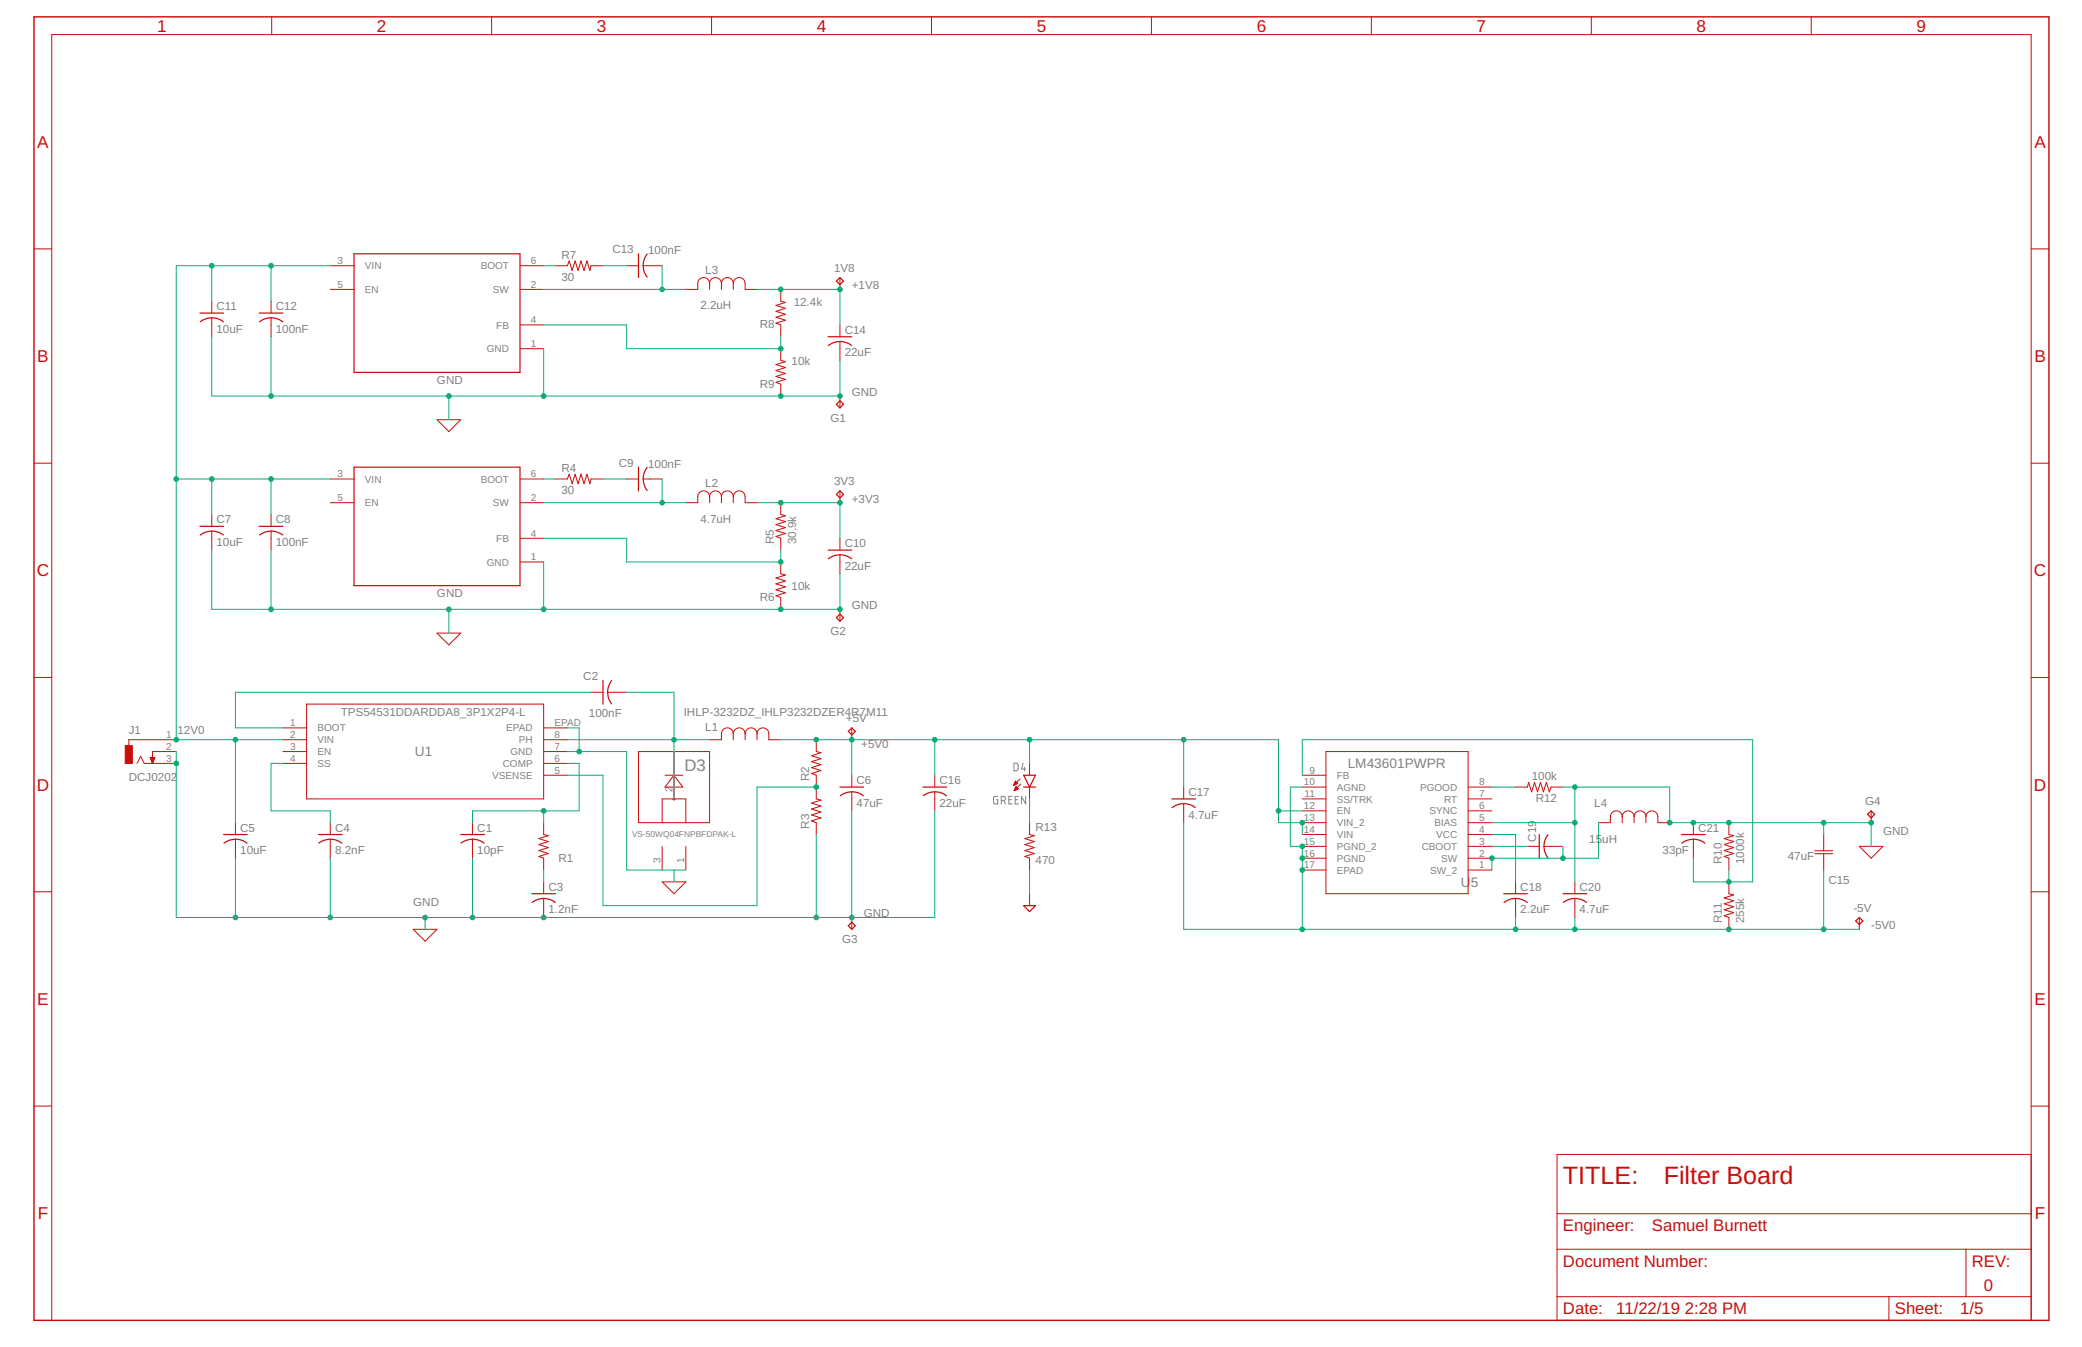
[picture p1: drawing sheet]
<svg xmlns="http://www.w3.org/2000/svg" width="432mm" height="279mm" viewBox="0 0 432 279" stroke-linecap="round" stroke-linejoin="round" font-family="sans-serif">
<path d="M210.3 158.3h.6l.2 .3v1l-.2 .2-.6 .1zM212.2 158.3l-.3 1.2h.8M212.5 159.2v.7M206.9 165.2h-.6l-.2 .2v1l.2 .3 .6 .1v-.9h-.2M207.7 166.1h.4a.43 .43 0 0 0 .5-.5 .43 .43 0 0 0-.5-.4h-.4v1.6M208.2 166.1l.4 .7M209.2 165.9h.6M209.9 165.2h-.7v1.6h.7M210.5 165.9h.6M211.2 165.2h-.7v1.6h.7M212.7 165.2v1.6l-.8-1.6v1.6" fill="none" stroke="#808080" stroke-width=".21"/>
<g fill="none" stroke="#c90d0c" stroke-width=".25">
<path d="M73.4 52.6h34.4v24.6h-34.4zM132.4 52.6v5M134.2 52.7a3.9 3.9 0 0 0 0 4.8M173.5 58.3l.7-.7 .7 .7-.7 .7zM41.5 64.9h4.9M43.9 65.9l1.5 .3 .9 .5M43.9 65.9l-1 .2-1.4 .6M53.8 64.9h4.9M56.2 65.9l1 .1 1.4 .7M56.2 65.9l-1 .2-1.4 .6M171.7 69.8h5M171.8 71.6a3.9 3.9 0 0 1 4.8 0"/>
<path d="M73.4 96.9h34.4v24.6h-34.4zM132.4 96.9v4.9M134.2 96.9a3.9 3.9 0 0 0 0 4.8M173.5 83.9l.7-.8 .7 .8-.7 .7zM41.5 109.2h4.9M43.9 110.2l1.5 .3 .9 .5M43.9 110.2l-1 .1-1.4 .7M53.8 109.2h4.9M56.2 110.2l1 .1 1.4 .7M56.2 110.2l-1 .1-1.4 .7M171.7 114.1h5M173.5 102.6l.7-.8 .7 .8-.7 .7z"/>
<path d="M174.2 115.1l1 .1 1.4 .7M174.2 115.1l-1 .1-1.4 .7M173.5 128.1l.7-.7 .7 .7-.7 .7zM125.1 141.1v4.9M126 143.6l.2 1 .6 1.4M126.8 141.2l-.6 1.4-.2 1M175.9 151.7l.8-.7 .7 .7-.7 .7zM46.4 173.1h4.9M46.5 174.9a3.8 3.8 0 0 1 4.7 0M66 173.1h5M66.1 174.9a3.8 3.8 0 0 1 4.8 0M95.5 173.1h5"/>
<path d="M95.6 174.9a3.9 3.9 0 0 1 4.8 0M174.2 163.3h4.9M176.7 164.2l1 .2 1.4 .7M176.7 164.3l-1.1 .1-1.3 .7M191.4 163.3h4.9M193.9 164.2l1 .2 1.4 .7M193.9 164.3l-1.1 .1-1.3 .7M212.3 163.3h2.5M212.3 160.8h2.5l-1.3 2.5zM243 165.7h4.9M243.1 167.5a3.9 3.9 0 0 1 4.8 0M319.2 173.1v4.9"/>
<path d="M321 173.1a3.9 3.9 0 0 0 0 4.8M348.7 173.1h5M348.8 174.9a3.9 3.9 0 0 1 4.8 0M387.3 168.9l.8-.7 .7 .7-.7 .8zM110.3 185.4h4.9M112.8 186.4l1 .1 1.4 .7M112.8 186.4l-1.1 .1-1.3 .7M176.7 191.3l.7 .7-.7 .8-.8-.8zM212.3 187.9h2.5l-1.3 1.2zM311.9 185.4h4.9M314.3 186.4l1.5 .3 .9 .5M314.3 186.4l-1 .1-1.4 .7"/>
<path d="M324.1 185.4h5M326.6 186.4l1 .1 1.4 .7M326.6 186.4l-1 .1-1.4 .7M384.9 191l.7-.7 .8 .7-.8 .8z"/>
</g>
<g fill="none" stroke="#c90d0c" stroke-width=".21">
<path d="M56.3 3.5v3.7M102 3.5v3.7M147.6 3.5v3.7M193.2 3.5v3.7M238.8 3.5v3.7M284.4 3.5v3.7M330 3.5v3.7M375.6 3.5v3.7M7 51.6h3.7M68.5 55.1h4.9M107.8 55.1h5M115.2 55.1h2.5l.3-1 .7 2 .6-2 .6 2 .6-2 .6 2 .6-2 .6 2 .3-1h2.5"/>
<path d="M130 55.1h2.4M133.4 55.1h3.9M147.2 58.8a1.23 1.23 0 0 1 1.2-1.2 1.23 1.23 0 0 1 1.2 1.2M147.2 58.8a1.23 1.23 0 0 0-1.3-1.2 1.23 1.23 0 0 0-1.2 1.2v1.2h-2.5M147.2 58.8v1.2M149.6 58.8a1.23 1.23 0 0 1 1.3-1.2 1.23 1.23 0 0 1 1.2 1.2M149.6 58.8v1.2M152.1 58.8a1.23 1.23 0 0 1 1.2-1.2 1.23 1.23 0 0 1 1.2 1.2v1.2h2.5M152.1 58.8v1.2M174.2 57.6v2.4M421.3 51.6h3.6M43.9 62.5v2.4"/>
<path d="M43.9 65.9v3.9M56.2 62.5v2.4M56.2 65.9v3.9M68.5 60h4.9M107.8 60h5M107.8 72.3h5M107.8 67.4h5M161.9 60v2.5l1 .2-2 .7 2 .6-2 .6 2 .6-2 .6 2 .6-2 .6 1 .4v2.4M161.9 72.3v2.5l1 .2-2 .6 2 .6-2 .7 2 .6-2 .6 2 .6-2 .6 1 .4v2.4M174.2 67.4v2.4M174.2 70.8v4M7 96.1h3.7"/>
<path d="M68.5 99.4h4.9M90.6 87.1h4.9l-2.4 2.4zM107.8 99.4h5M115.2 99.4h2.5l.3-1 .7 1.9 .6-1.9 .6 1.9 .6-1.9 .6 1.9 .6-1.9 .6 1.9 .3-.9h2.5M130 99.4h2.4M133.4 99.4h3.9M174.2 82.1v2.5M421.3 96.1h3.6M43.9 106.7v2.5M43.9 110.2v3.9M56.2 106.7v2.5M56.2 110.2v3.9"/>
<path d="M68.5 104.3h4.9M107.8 104.3h5M107.8 116.6h5M107.8 111.7h5M147.2 103a1.23 1.23 0 0 1 1.2-1.2 1.23 1.23 0 0 1 1.2 1.2M147.2 103a1.23 1.23 0 0 0-1.3-1.2 1.23 1.23 0 0 0-1.2 1.2v1.3h-2.5M147.2 103v1.3M149.6 103a1.23 1.23 0 0 1 1.3-1.2 1.23 1.23 0 0 1 1.2 1.2M149.6 103v1.3M152.1 103a1.23 1.23 0 0 1 1.2-1.2 1.23 1.23 0 0 1 1.2 1.2v1.3h2.5M152.1 103v1.3M161.9 104.3v2.4l1 .3-2 .6 2 .6-2 .6 2 .6-2 .6 2 .7-2 .6 1 .4v2.4"/>
<path d="M161.9 116.6v2.4l1 .3-2 .6 2 .6-2 .6 2 .6-2 .6 2 .7-2 .6 1 .3v2.5M174.2 101.8v2.5M174.2 111.7v2.4M174.2 115.1v3.9M90.6 131.3h4.9l-2.4 2.5zM174.2 126.4v2.4M7 140.5h3.7M28.4 158.3l.8-1.4 .7 1.4h6.7M31.1 157.1h1l-.5 1.2zM31.2 157.2h.9M31.2 157.3h.8M31.3 157.4h.7"/>
<path d="M31.3 157.6h.6M31.4 157.7h.5M31.4 157.8h.5M31.5 157.9h.3M31.5 158h.2M31.5 158.1h.2M31.6 158.3h.1M36.6 153.4h-9.9v1.3M36.6 155.9h-5v2.4M58.7 153.4h4.9M58.7 155.9h4.9M58.7 158.3h4.9"/>
<path d="M58.7 151h4.9M63.6 146h49.2v19.7h-49.2zM112.8 153.4h4.9M112.8 155.9h4.9M112.8 158.3h4.9M112.8 151h4.9M122.6 143.6h2.5M126 143.6h4M132.4 155.9h14.8v14.7h-14.8zM139.8 155.9v9.8M152.1 152.2a1.23 1.23 0 0 1 1.2-1.2 1.23 1.23 0 0 1 1.2 1.2M152.1 152.2a1.23 1.23 0 0 0-1.2-1.2 1.23 1.23 0 0 0-1.3 1.2v1.2h-2.4"/>
<path d="M152.1 152.2v1.2M154.5 152.2a1.23 1.23 0 0 1 1.3-1.2 1.23 1.23 0 0 1 1.2 1.2M154.5 152.2v1.2M157 152.2a1.23 1.23 0 0 1 1.2-1.2 1.23 1.23 0 0 1 1.2 1.2v1.2h2.5M157 152.2v1.2M169.3 153.4v2.5l1 .2-2 .7 2 .6-2 .6 2 .6-2 .6 2 .6-2 .6 1 .4v4.9l1 .3-2 .6 2 .6-2 .6 2 .6-2 .6 2 .7-2 .6 1 .3v2.5M176.7 151v2.4M213.5 158.3v2.5M275 155.9h29.5v29.5h-29.5zM421.3 140.5h3.6M48.8 170.6v2.5M48.8 174.1v3.9"/>
<path d="M68.5 170.6v2.5M68.5 174.1v3.9M98 170.6v2.5M98 174.1v3.9M112.8 170.6v2.5l.9 .2-1.9 .6 1.9 .7-1.9 .6 1.9 .6-1.9 .6 1.9 .6-1.9 .7 1 .3v2.5M112.8 160.8h4.9M137.3 170.6v-4.9h4.9v4.9M137.3 175.6v4.9M137.9 160.8h3.7M139.8 160.8l1.8 2.5h-3.7zM142.2 175.6v4.9M176.7 160.8v2.5"/>
<path d="M176.7 164.3v3.9M193.9 160.8v2.5M193.9 164.3v3.9M210.2 162.9h.1M210.3 162.8h.2M210.3 162.6h.5M210.4 162.5h.7M210.4 163.9h.1M210.4 162.4h.6M210.4 163.8h.4M210.5 162.3h.4M210.5 163.7h.6"/>
<path d="M210.5 162.2h.2M210.5 163.6h.7M210.6 162.1h.1M210.6 163.5h.4M210.6 162l.5 .5-.9 .4zM210.6 163.3h.3M210.7 163.2h.1M210.7 163.1l.5 .5-.9 .4zM211.6 161.5l-1.4 1.4M211.7 162.6l-1.4 1.4M213.5 163.3v2.4M213.5 170.6v2.5l1 .2-1.9 .6 1.9 .7-1.9 .6 1.9 .6-1.9 .6 1.9 .6-1.9 .7 .9 .3v2.5"/>
<path d="M245.5 163.3v2.4M245.5 166.7v3.9M270.1 160.8h4.9M270.1 165.7h4.9M270.1 163.3h4.9M270.1 170.6h4.9M270.1 178h4.9M270.1 175.6h4.9M270.1 173.1h4.9M270.1 168.2h4.9M304.5 165.7h4.9M304.5 163.3h4.9"/>
<path d="M304.5 170.6h4.9M304.5 178h4.9M304.5 175.6h4.9M304.5 173.1h4.9M304.5 168.2h4.9M314.3 163.3h2.5l.2-1 .6 2 .7-2 .6 2 .6-2 .6 2 .6-2 .6 2 .4-1h2.4M316.8 175.6h2.4M320.2 175.6h3.9M336.4 169.4a1.23 1.23 0 0 1 1.3-1.2 1.23 1.23 0 0 1 1.2 1.2M336.4 169.4a1.23 1.23 0 0 0-1.2-1.2 1.23 1.23 0 0 0-1.2 1.2v1.2h-2.5M336.4 169.4v1.2M338.9 169.4a1.23 1.23 0 0 1 1.2-1.2 1.23 1.23 0 0 1 1.3 1.2"/>
<path d="M338.9 169.4v1.2M341.4 169.4a1.24 1.24 0 0 1 1.2-1.2 1.24 1.24 0 0 1 1.2 1.2v1.2h2.5M341.4 169.4v1.2M351.2 170.6v2.5M351.2 174.1v3.9M358.6 170.6v2.5l1 .2-2 .6 2 .7-2 .6 2 .6-2 .6 2 .6-2 .7 1 .3v2.5M376.4 176.5h3.7M376.4 177.1h3.7M378.2 173.1v3.4M378.2 177.1v3.4M385.6 175.6h4.9l-2.4 2.4zM388.1 168.2v2.4"/>
<path d="M7 185h3.7M85.7 192.8h4.9l-2.4 2.4zM112.8 182.9v2.5M112.8 186.4v3.9M137.3 182.9h4.9l-2.4 2.5zM176.7 190.3v2.5M213.5 185.4v2.5M270.1 180.5h4.9M304.5 180.5h4.9M314.3 182.9v2.5M314.3 186.4v3.9M326.6 182.9v2.5"/>
<path d="M326.6 186.4v3.9M358.6 182.9v2.5l1 .2-2 .6 2 .7-2 .6 2 .6-2 .6 2 .6-2 .6 1 .4v2.5M385.6 190.3v2.5M421.3 185h3.6M7 229.4h3.7M421.3 239.5h-98.4v34.4h98.4v-266.7h-410.6v266.7M421.3 229.4h3.6M322.9 259.1h98.4M322.9 251.8h98.4M407.7 259.1v9.9M322.9 269h98.4M391.8 269v4.9"/>
<circle cx="139.8" cy="165.7" r=".19"/>
<circle cx="139.8" cy="165.7" r=".15"/>
</g>
<path d="M26 154.7h1.5v3.6h-1.5z" fill="#c90d0c" stroke="#c90d0c" stroke-width=".21"/>
<path d="M7 3.5h417.9v270.4h-417.9z" fill="none" stroke="#c90d0c" stroke-width=".3"/>
<g fill="none" stroke="#0dab76" stroke-width=".21">
<path d="M43.9 55.1v7.4M56.2 55.1v7.4M68.5 55.1h-31.9v98.3h22.1M112.8 55.1h2.4M125.1 55.1h4.9M137.3 55.1v4.9M43.9 69.8v12.3h130.3v-7.3M56.2 69.8v12.3M112.8 72.3v9.8M112.8 67.4h17.2v4.9h31.9v-2.5M112.8 60h29.4M157 60h17.2v7.4"/>
<path d="M36.6 99.4h31.9M43.9 99.4v7.3M56.2 99.4v7.3M93.1 82.1v5M112.8 99.4h2.4M125.1 99.4h4.9M137.3 99.4v4.9M43.9 114.1v12.3h130.3v-7.4M56.2 114.1v12.3M112.8 116.6v9.8M112.8 111.7h17.2v4.9h31.9v-2.5M112.8 104.3h29.4"/>
<path d="M157 104.3h17.2v7.4M93.1 126.4v4.9M36.6 155.9v34.4h157.3v-22.1M48.8 153.4v17.2M58.7 158.3h-2.5v9.9h12.3v2.4M117.7 151h2.4v4.9M117.7 153.4h29.5M117.7 155.9h12.3v24.6h12.2M117.7 158.3h2.4v9.9h-22.1v2.4M122.6 143.6h-73.8v7.4h9.9M130 143.6h9.8v22.1M161.9 153.4h103.3v17.2h4.9v2.5"/>
<path d="M176.7 153.4v7.4M193.9 153.4v7.4M213.5 153.4v4.9M245.5 153.4v9.9M48.8 178v12.3M68.5 178v12.3M98 178v12.3M112.8 168.2v2.4M117.7 160.8h7.4v27.1h31.9v-24.6h12.3M169.3 173.1v17.2M176.7 168.2v22.1M213.5 165.7v4.9"/>
<path d="M245.5 170.6v22.2h140.1M265.2 168.2h4.9M270.1 163.3h-2.5v12.3h2.5v17.2M270.1 160.8v-7.4h93.4v29.5h-12.3v-4.9M309.4 163.3h4.9M309.4 170.6h17.2M309.4 173.1h4.9v9.8M309.4 175.6h7.4M324.1 163.3h22.2v7.3h41.8v5M324.1 175.6v2.4M326.6 163.3v19.6M331.5 170.6v7.4h-22.1v2.5"/>
<path d="M378.2 170.6v2.5M88.2 190.3v2.5M112.8 180.5v2.4M139.8 180.5v2.4M213.5 180.5v4.9M314.3 190.3v2.5M326.6 190.3v2.5M358.6 180.5v2.4M378.2 180.5v12.3"/>
</g>
<g fill="#0dab76" stroke="#0dab76" stroke-width=".21">
<circle cx="169.3" cy="163.3" r=".49"/>
<circle cx="139.8" cy="153.4" r=".49"/>
<circle cx="120.1" cy="155.9" r=".49"/>
<circle cx="88.2" cy="190.3" r=".49"/>
<circle cx="98" cy="190.3" r=".49"/>
<circle cx="68.5" cy="190.3" r=".49"/>
<circle cx="36.6" cy="158.3" r=".49"/>
<circle cx="48.8" cy="190.3" r=".49"/>
<circle cx="112.8" cy="190.3" r=".49"/>
<circle cx="169.3" cy="190.3" r=".49"/>
<circle cx="176.7" cy="190.3" r=".49"/>
<circle cx="112.8" cy="126.4" r=".49"/>
<circle cx="161.9" cy="126.4" r=".49"/>
<circle cx="93.1" cy="126.4" r=".49"/>
<circle cx="56.2" cy="126.4" r=".49"/>
<circle cx="174.2" cy="126.4" r=".49"/>
<circle cx="112.8" cy="82.1" r=".49"/>
<circle cx="161.9" cy="82.1" r=".49"/>
<circle cx="93.1" cy="82.1" r=".49"/>
<circle cx="56.2" cy="82.1" r=".49"/>
<circle cx="174.2" cy="82.1" r=".49"/>
<circle cx="326.6" cy="170.6" r=".49"/>
<circle cx="326.6" cy="163.3" r=".49"/>
<circle cx="346.3" cy="170.6" r=".49"/>
<circle cx="351.2" cy="170.6" r=".49"/>
<circle cx="358.6" cy="170.6" r=".49"/>
<circle cx="378.2" cy="170.6" r=".49"/>
<circle cx="388.1" cy="170.6" r=".49"/>
<circle cx="112.8" cy="168.2" r=".49"/>
<circle cx="169.3" cy="153.4" r=".49"/>
<circle cx="176.7" cy="153.4" r=".49"/>
<circle cx="193.9" cy="153.4" r=".49"/>
<circle cx="270.1" cy="170.6" r=".49"/>
<circle cx="245.5" cy="153.4" r=".49"/>
<circle cx="265.2" cy="168.2" r=".49"/>
<circle cx="213.5" cy="153.4" r=".49"/>
<circle cx="137.3" cy="104.3" r=".49"/>
<circle cx="161.9" cy="104.3" r=".49"/>
<circle cx="174.2" cy="104.3" r=".49"/>
<circle cx="161.9" cy="116.6" r=".49"/>
<circle cx="137.3" cy="60" r=".49"/>
<circle cx="161.9" cy="72.3" r=".49"/>
<circle cx="43.9" cy="55.1" r=".49"/>
<circle cx="56.2" cy="55.1" r=".49"/>
<circle cx="48.8" cy="153.4" r=".49"/>
<circle cx="36.6" cy="153.4" r=".49"/>
<circle cx="43.9" cy="99.4" r=".49"/>
<circle cx="56.2" cy="99.4" r=".49"/>
<circle cx="36.6" cy="99.4" r=".49"/>
<circle cx="161.9" cy="60" r=".49"/>
<circle cx="174.2" cy="60" r=".49"/>
<circle cx="309.4" cy="178" r=".49"/>
<circle cx="324.1" cy="178" r=".49"/>
<circle cx="378.2" cy="192.8" r=".49"/>
<circle cx="358.6" cy="192.8" r=".49"/>
<circle cx="326.6" cy="192.8" r=".49"/>
<circle cx="314.3" cy="192.8" r=".49"/>
<circle cx="270.1" cy="178" r=".49"/>
<circle cx="270.1" cy="175.6" r=".49"/>
<circle cx="270.1" cy="180.5" r=".49"/>
<circle cx="270.1" cy="192.8" r=".49"/>
<circle cx="358.6" cy="182.9" r=".49"/>
</g>
<g font-size="5.2" fill="#c90d0c">
<text x="324.2" y="245.6">TITLE:</text>
<text x="345.1" y="245.6">Filter Board</text>
</g>
<g font-size="3.6" fill="#c90d0c">
<text x="32.6" y="6.6">1</text>
<text x="78.2" y="6.6">2</text>
<text x="123.8" y="6.6">3</text>
<text x="169.4" y="6.6">4</text>
<text x="215" y="6.6">5</text>
<text x="260.6" y="6.6">6</text>
<text x="306.2" y="6.6">7</text>
<text x="351.9" y="6.6">8</text>
<text x="397.5" y="6.6">9</text>
<text x="7.7" y="30.7">A</text>
<text x="421.9" y="30.7">A</text>
<text x="7.7" y="75.1">B</text>
<text x="421.9" y="75.1">B</text>
<text x="7.6" y="119.6">C</text>
<text x="421.8" y="119.6">C</text>
<text x="7.6" y="164">D</text>
<text x="421.8" y="164">D</text>
<text x="7.7" y="208.5">E</text>
<text x="421.9" y="208.5">E</text>
<text x="7.8" y="252.9">F</text>
<text x="422" y="252.9">F</text>
</g>
<text font-size="3.5" fill="#808080" x="142" y="160">D3</text>
<g font-size="3.5" fill="#c90d0c">
<text x="324.2" y="255.4">Engineer:</text>
<text x="342.6" y="255.4">Samuel Burnett</text>
<text x="324.2" y="262.8">Document Number:</text>
<text x="409" y="262.8">REV:</text>
<text x="411.4" y="267.7">0</text>
<text x="324.2" y="272.6">Date:</text>
<text x="335.2" y="272.6">11/22/19</text>
<text x="349.4" y="272.6">2:28 PM</text>
<text x="393" y="272.6">Sheet:</text>
<text x="406.5" y="272.6">1/5</text>
</g>
<g font-size="2.8" fill="#808080">
<text x="86.1" y="156.9">U1</text>
<text x="279.5" y="159.4">LM43601PWPR</text>
<text x="303" y="183.9">U</text>
<text x="305" y="183.9">5</text>
</g>
<g font-size="2.4" fill="#808080">
<text x="116.4" y="53.7">R7</text>
<text x="127" y="52.5">C13</text>
<text x="134.4" y="52.8">100nF</text>
<text x="116.4" y="58.3">30</text>
<text x="146.3" y="56.8">L3</text>
<text x="173" y="56.3">1V8</text>
<text x="44.9" y="64.3">C11</text>
<text x="57.2" y="64.3">C12</text>
<text x="145.2" y="64.2">2.2uH</text>
<text x="164.6" y="63.5">12.4k</text>
<text x="176.7" y="60">+1V8</text>
<text x="44.9" y="69">10uF</text>
<text x="57.2" y="69">100nF</text>
<text x="157.6" y="68.1">R8</text>
<text x="175.2" y="69.2">C14</text>
<text x="164.2" y="75.8">10k</text>
<text x="175.2" y="73.9">22uF</text>
<text x="90.6" y="79.7">GND</text>
<text x="157.6" y="80.4">R9</text>
<text x="176.7" y="82.1">GND</text>
<text x="172.2" y="87.6">G1</text>
<text x="116.4" y="97.9">R4</text>
<text x="128.3" y="96.8">C9</text>
<text x="134.4" y="97">100nF</text>
<text x="146.3" y="101">L2</text>
<text x="173" y="100.6">3V3</text>
<text x="116.4" y="102.6">30</text>
<text x="176.7" y="104.3">+3V3</text>
<text x="44.9" y="113.2">10uF</text>
<text x="44.9" y="108.6">C7</text>
<text x="57.2" y="113.2">100nF</text>
<text x="57.2" y="108.6">C8</text>
<text x="145.2" y="108.4">4.7uH</text>
<text x="160.5" y="112.9" transform="rotate(-90 160.5 112.9)">R5</text>
<text x="165.1" y="112.9" transform="rotate(-90 165.1 112.9)">30.9k</text>
<text x="175.2" y="113.5">C10</text>
<text x="175.2" y="118.2">22uF</text>
<text x="90.6" y="123.9">GND</text>
<text x="157.6" y="124.6">R6</text>
<text x="164.2" y="122.5">10k</text>
<text x="172.2" y="131.8">G2</text>
<text x="176.7" y="126.4">GND</text>
<text x="121" y="141">C2</text>
<text x="70.7" y="148.5">TPS54531DDARDDA8_3P1X2P4-L</text>
<text x="122.1" y="148.6">100nF</text>
<text x="141.8" y="148.5">IHLP-3232DZ_IHLP3232DZER4R7M11</text>
<text x="175.4" y="149.7">+5V</text>
<text x="26.7" y="152.2">J1</text>
<text x="36.8" y="152.2">12V0</text>
<text x="146.3" y="151.7">L1</text>
<text x="178.6" y="155.2">+5V0</text>
<text x="317.7" y="161.8">100k</text>
<text x="26.7" y="162">DCJ0202</text>
<text x="167.8" y="162" transform="rotate(-90 167.8 162)">R2</text>
<text x="177.6" y="167.3">47uF</text>
<text x="177.6" y="162.6">C6</text>
<text x="194.9" y="167.3">22uF</text>
<text x="194.9" y="162.6">C16</text>
<text x="246.5" y="165.1">C17</text>
<text x="318.5" y="166.4">R12</text>
<text x="330.6" y="167.4">L4</text>
<text x="386.8" y="167">G4</text>
<text x="49.8" y="172.5">C5</text>
<text x="69.5" y="172.5">C4</text>
<text x="99" y="172.5">C1</text>
<text x="167.8" y="171.9" transform="rotate(-90 167.8 171.9)">R3</text>
<text x="214.8" y="172.4">R13</text>
<text x="246.5" y="169.8">4.7uF</text>
<text x="352.2" y="172.5">C21</text>
<text x="390.5" y="173.1">GND</text>
<text x="49.8" y="177.2">10uF</text>
<text x="69.5" y="177.2">8.2nF</text>
<text x="99" y="177.2">10pF</text>
<text x="115.8" y="178.7">R1</text>
<text x="214.8" y="179.2">470</text>
<text x="318.6" y="174.6" transform="rotate(-90 318.6 174.6)">C19</text>
<text x="329.6" y="174.8">15uH</text>
<text x="344.8" y="177.2">33pF</text>
<text x="357.1" y="179.2" transform="rotate(-90 357.1 179.2)">R10</text>
<text x="361.8" y="179.2" transform="rotate(-90 361.8 179.2)">1000k</text>
<text x="370.8" y="178.5">47uF</text>
<text x="113.7" y="184.8">C3</text>
<text x="315.3" y="184.8">C18</text>
<text x="327.6" y="184.8">C20</text>
<text x="379.2" y="183.4">C15</text>
<text x="85.7" y="187.8">GND</text>
<text x="113.7" y="189.4">1.2nF</text>
<text x="179.1" y="190.3">GND</text>
<text x="315.3" y="189.4">2.2uF</text>
<text x="327.6" y="189.4">4.7uF</text>
<text x="357.1" y="191.5" transform="rotate(-90 357.1 191.5)">R11</text>
<text x="361.8" y="191.5" transform="rotate(-90 361.8 191.5)">255k</text>
<text x="384.4" y="189.1">-5V</text>
<text x="174.7" y="195.7">G3</text>
<text x="388.1" y="192.8">-5V0</text>
</g>
<g font-size="2.1" fill="#808080">
<text x="70" y="54.8">3</text>
<text x="70" y="59.7">5</text>
<text x="75.7" y="55.8">VIN</text>
<text x="99.7" y="55.9">BOOT</text>
<text x="110.1" y="59.7">2</text>
<text x="110.1" y="54.8">6</text>
<text x="75.7" y="60.8">EN</text>
<text x="102.2" y="60.8">SW</text>
<text x="102.9" y="68.1">FB</text>
<text x="110.1" y="72">1</text>
<text x="110.1" y="67.1">4</text>
<text x="101" y="73.1">GND</text>
<text x="70" y="99">3</text>
<text x="75.7" y="100.1">VIN</text>
<text x="99.7" y="100.1">BOOT</text>
<text x="110.1" y="99">6</text>
<text x="70" y="103.9">5</text>
<text x="75.7" y="105">EN</text>
<text x="102.2" y="105">SW</text>
<text x="110.1" y="103.9">2</text>
<text x="102.9" y="112.4">FB</text>
<text x="110.1" y="111.3">4</text>
<text x="101" y="117.3">GND</text>
<text x="110.1" y="116.2">1</text>
<text x="34.4" y="153.1">1</text>
<text x="34.4" y="155.5">2</text>
<text x="60.2" y="150.6">1</text>
<text x="60.2" y="153.1">2</text>
<text x="60.2" y="155.5">3</text>
<text x="65.8" y="151.7">BOOT</text>
<text x="65.8" y="154.2">VIN</text>
<text x="105" y="151.7">EPAD</text>
<text x="107.6" y="154.2">PH</text>
<text x="115" y="155.5">7</text>
<text x="115" y="153.1">8</text>
<text x="115" y="150.6">EPAD</text>
<text x="34.4" y="158">3</text>
<text x="60.2" y="158">4</text>
<text x="65.8" y="156.6">EN</text>
<text x="65.8" y="159.1">SS</text>
<text x="102.1" y="161.5">VSENSE</text>
<text x="104.3" y="159.1">COMP</text>
<text x="105.9" y="156.6">GND</text>
<text x="115" y="160.5">5</text>
<text x="115" y="158">6</text>
<text x="271.6" y="160.5">9</text>
<text x="277.3" y="161.5">FB</text>
<text x="139.4" y="164.2" transform="rotate(-90 139.4 164.2)">2</text>
<text x="270.4" y="162.9">10</text>
<text x="270.4" y="167.8">12</text>
<text x="270.6" y="165.4">11</text>
<text x="277.3" y="164">AGND</text>
<text x="277.3" y="166.5">SS/TRK</text>
<text x="294.5" y="164">PGOOD</text>
<text x="299.5" y="166.5">RT</text>
<text x="306.8" y="167.8">6</text>
<text x="306.8" y="165.4">7</text>
<text x="306.8" y="162.9">8</text>
<text x="270.4" y="170.3">13</text>
<text x="270.4" y="172.8">14</text>
<text x="277.3" y="168.9">EN</text>
<text x="277.3" y="171.4">VIN_2</text>
<text x="277.3" y="173.8">VIN</text>
<text x="296.5" y="168.9">SYNC</text>
<text x="297.5" y="171.4">BIAS</text>
<text x="297.8" y="173.8">VCC</text>
<text x="306.8" y="172.8">4</text>
<text x="306.8" y="170.3">5</text>
<text x="137" y="179" transform="rotate(-90 137 179)">3</text>
<text x="141.9" y="179" transform="rotate(-90 141.9 179)">1</text>
<text x="270.4" y="175.2">15</text>
<text x="270.4" y="177.7">16</text>
<text x="277.3" y="176.3">PGND_2</text>
<text x="277.3" y="178.7">PGND</text>
<text x="294.9" y="176.3">CBOOT</text>
<text x="298.9" y="178.8">SW</text>
<text x="306.8" y="177.7">2</text>
<text x="306.8" y="175.2">3</text>
<text x="270.4" y="180.1">17</text>
<text x="277.3" y="181.2">EPAD</text>
<text x="296.6" y="181.2">SW_2</text>
<text x="306.8" y="180.1">1</text>
</g>
<text font-size="1.7" fill="#808080" x="131.1" y="173.6">VS-50WQ04FNPBFDPAK-L</text>
</svg>
